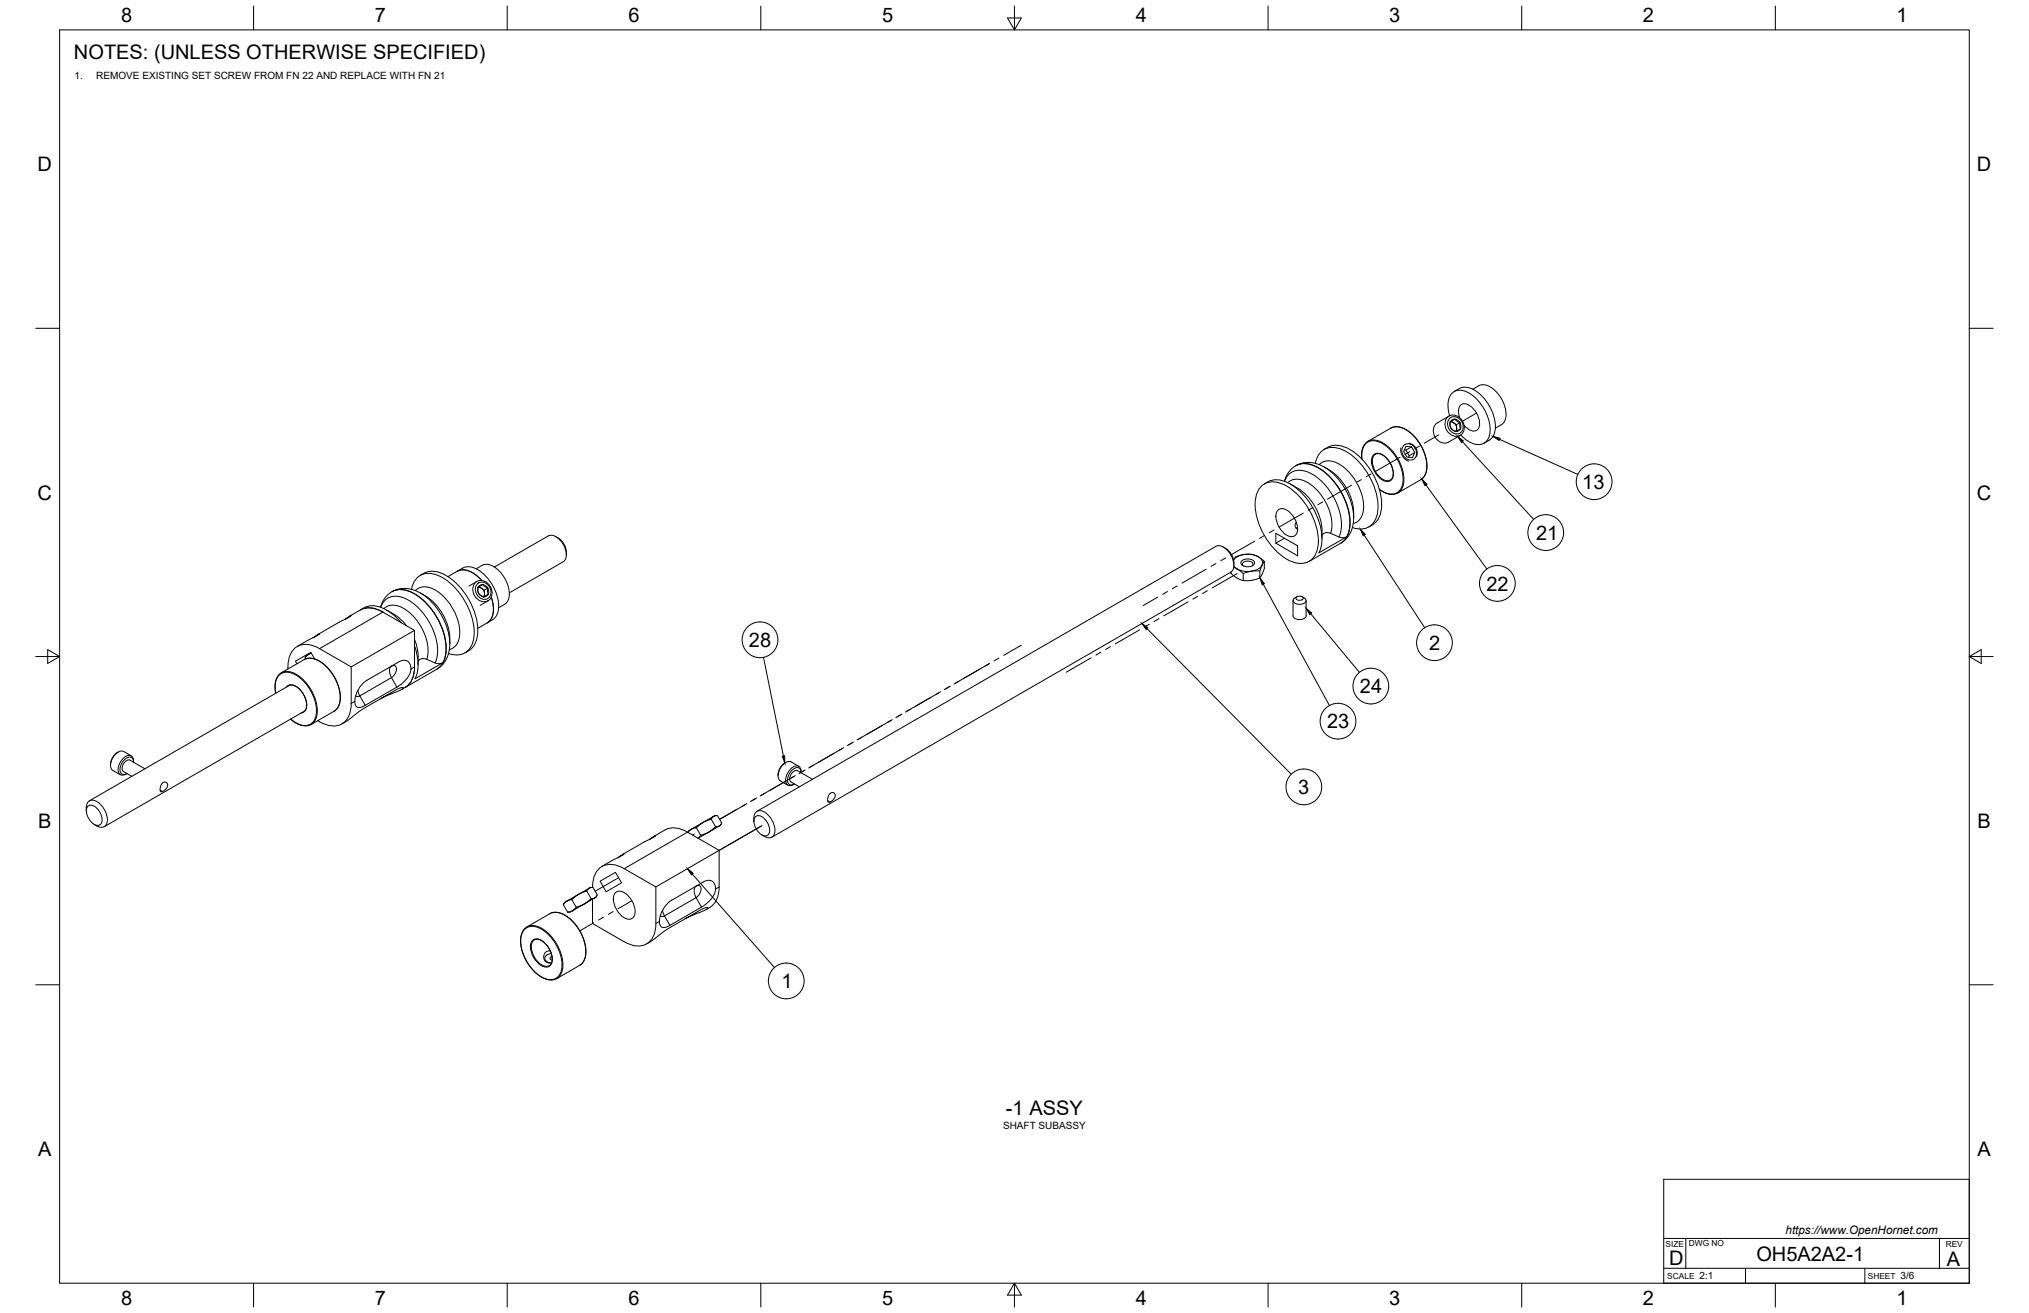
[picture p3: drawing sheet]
<svg xmlns="http://www.w3.org/2000/svg" width="864mm" height="559mm" viewBox="0 0 864 559" stroke-linecap="round" stroke-linejoin="round" font-family="sans-serif">
<!-- layer: Visible -->
<g fill="none" stroke="#000" stroke-width=".43">
<path d="M616.2 177.5a4.6 4.6 0 0 1 7 4.1 3.7 3.7 0 0 1-2.5 4 3.7 3.7 0 0 1-4.4-1.8 4.8 4.8 0 0 1-.1-6.3zM616.8 177.1l-5 2.8a4.8 4.8 0 0 0-1 6.1 4.8 4.8 0 0 0 5.7 2.2l5-2.9M617 178a3.8 3.8 0 0 1 4.3 .2 3.8 3.8 0 0 1 1.4 4.1 3.1 3.1 0 0 1-2.8 2.4 3.1 3.1 0 0 1-3.2-2.1l-.6-2.2 .2-1.3zM617 176.9a9 9 0 0 1 1.7-10.1 7.1 7.1 0 0 1 8.4 1.8 18.7 18.7 0 0 1 6.9 16.6 5.1 5.1 0 0 1-8.2 3.1l-2-1.3-2.1-1.9M617.3 179.6a2.57 2.57 0 0 1 2.3 1.3 2.57 2.57 0 0 1 0 2.7M617.3 179.5l.7-.4a1.2 1.2 0 0 1 1.1-.6 1.2 1.2 0 0 1 1 .7l1.3 .7M617.3 179.5l.2 2.6M617.3 179.5a2.57 2.57 0 0 1 3.1-.7 2.57 2.57 0 0 1 1.4 2.9l-.2 .8M617.3 179.5l-.2 1.3 .4 1.3M617.7 179.3l2.2 1.4 .2 2.7M618.9 166.6a7.3 7.3 0 0 1 10.2 .5 18.4 18.4 0 0 1 7 17.2 6.5 6.5 0 0 1-4.5 4.4M621.3 177.8a4.3 4.3 0 0 1 1.3-5.9 7.1 7.1 0 0 1 6.7 5.7 4.2 4.2 0 0 1-1.4 5.8h-1.3l-1.4-.6-2-1.8"/>
<path d="M621.4 179.9l.2 2.6M621.4 179.9l-1.5 .8M626.9 165.7a6.3 6.3 0 0 1 9.7 .7 13.4 13.4 0 0 1 4 12.4l-1.6 2M559.9 197.2a7.5 7.5 0 0 1 11.2-5.9 28.5 28.5 0 0 1 15.3 26.5 7.5 7.5 0 0 1-10.8 6.7M563.5 191.3a10 10 0 0 1 12.4 .8 29.5 29.5 0 0 1 12.1 24 8.9 8.9 0 0 1-5.4 8.2M579.6 195.3l.2-3.8a5.4 5.4 0 0 1 2.4-3.7l10.3-5.9 2.5-.3 2.3 .7 2.9 1.7 2.1 2 2.3 3.2 1.8 3.9 .8 3.1 .1 3.3-.7 2.6-1.6 1.9-10.1 5.8a7.3 7.3 0 0 1-7.8-1.5M585.4 193.3a5.3 5.3 0 0 1 5.9 3.2l1.2 2.3a4.6 4.6 0 0 1-.7 5.5M596.2 190.6a5.4 5.4 0 0 0 3.3 5.7M597.5 189.6a3.7 3.7 0 0 1 4.5 .6 3.7 3.7 0 0 1 .5 4.4 3.3 3.3 0 0 1-3.6 .9 3.3 3.3 0 0 1-2.2-3l.2-1.9zM598.4 191.6l1.4 2.4M598.4 190l2.4 .2 1.4 2.4-1 2.1-2.4-.2-1.4-2.4zM599.7 188.7a4.1 4.1 0 0 1 3.2 5.6"/>
<path d="M600.8 190.2l-2.4 1.4-.7-.1M602.2 192.6l-2.4 1.4-.3 .6M617.5 182.1l.5 .6a1.66 1.66 0 0 0 2.7 .3l.9-.5M617.5 182.1a2.32 2.32 0 0 0 4.1 .4M639 180.8l-2.5 1.4M536.8 207a8 8 0 0 1 9.4-.9 28.9 28.9 0 0 1 14.9 25.8 7.8 7.8 0 0 1-12 6.8 28.9 28.9 0 0 1-14.8-25.7 10 10 0 0 1 2.5-6zM538.1 206a9.7 9.7 0 0 1 11.8 .4 29 29 0 0 1 12.6 25.3l-1.1 3.6 11.8-6.9a5.9 5.9 0 0 1-5.7-.9l-2.7-.8-1.1 .2-1 .9M544.1 216.9a4.5 4.5 0 0 1 5.7 2 8.1 8.1 0 0 1 1.9 8.5 3.6 3.6 0 0 1-5.5-.7 8.6 8.6 0 0 1-2.5-9.3zM549.2 206l3.1 1.8M565.7 200l-2-1.2a10.9 10.9 0 0 0-16.1 3.6l-.9 2.4M576.2 218l-.1 2.7a11.8 11.8 0 0 1-5.4 10.4l-13.5 7.9M236.6 228.4l1.1 .6"/>
<path d="M237.7 229a7.6 7.6 0 0 1 3.3 7.2M517.5 232.5l-195.3 112.8M517.5 232.5a5 5 0 0 1 5.7 2.7 7.1 7.1 0 0 1 1.2 7.9l-.5 .4M520.7 232.8a7.7 7.7 0 0 1 4.5 7.8M528.5 238.7a4 4 0 0 1 5.4 .4 2.36 2.36 0 0 1-3.2 2.1l-1.7-.5a1.23 1.23 0 0 1-.5-2zM529.4 236a5.1 5.1 0 0 0-4.1 1.9l-.2 .4M529.4 236l3.6-.1 2.5 1.1M529.4 236l-3 1-1.3 1.3M529.4 236a9.8 9.8 0 0 1 6.2 1M535.5 237l2.6 1.9-1.5 3.2a.86 .86 0 0 1-.4 .8 .86 .86 0 0 1-.9 .1l-2.6 .1M535.6 237a2.86 2.86 0 0 1 1.8 3 2.86 2.86 0 0 1-2.5 2.5l-2.2 .6M538.1 238.9v3l-.6 1.7a3.8 3.8 0 0 1-4 3.2l-2.5 .3-2.5-.2-3.5-1.9-1-.9v-.6"/>
<path d="M546.7 229.1l-3.7 2.1 9.3 5.3v-4.2l-9.3-5.3v4.2M551.8 222.3l-.6 1.6 1.1 1.4M552.3 224.4l-.6 .4M562.7 225.8v3.5M153.4 259.6a9.5 9.5 0 0 1 11.5 .2l3.6 2.8 2.3 2.4M153.4 259.6l-4.5 2.5M153.5 259.6a9.5 9.5 0 0 1 9.5 .9M164.5 259.6l3.1 1.8M175.2 250.8a7.5 7.5 0 0 1 11.2-6 28.5 28.5 0 0 1 15.3 26.6 7.5 7.5 0 0 1-10.8 6.7M178.8 244.9a10 10 0 0 1 12.4 .9 29.5 29.5 0 0 1 12.1 23.9 8.9 8.9 0 0 1-5.4 8.2M181 253.6l-2.3-1.3a10.8 10.8 0 0 0-16.8 6.1M190.6 245.4l6.4-3.6a7.3 7.3 0 0 1 7.9 1.7 18.4 18.4 0 0 1 7 17.2 5.1 5.1 0 0 1-2.3 3.1l-6.3 3.6"/>
<path d="M194.7 243.1a8.3 8.3 0 0 1 9.4 2.9l.9 1.1M202.4 247.9a4.6 4.6 0 0 1 7.1 4.1 3.7 3.7 0 0 1-2.6 4 3.7 3.7 0 0 1-4.4-1.8 4.8 4.8 0 0 1-.1-6.3zM202.7 242.1a6.3 6.3 0 0 1 9.7 .8 13.4 13.4 0 0 1 4 12.3 6.1 6.1 0 0 1-4.2 3.5M203 247.5l-3.3 1.9M203.2 248.4a3.8 3.8 0 0 1 4.3 .2 3.8 3.8 0 0 1 1.5 4.1 3.1 3.1 0 0 1-2.9 2.4 3.1 3.1 0 0 1-3.2-2.1l-.6-2.2 .2-1.3zM203.5 250l1.5 .4M203.5 249.9l.2 2.6M203.5 249.9l-.2 1.3 .4 1.3M203.7 252.5l2.2 1.5M203.7 252.5l1 1.1 1.2 .4M203.9 249.7l1.1 .7M205 250.4l1.1 .8 .2 2.6"/>
<path d="M205 250.4a2.59 2.59 0 0 1 .8 3.6M205.4 248.8l2.2 1.5M205.4 248.8l-1.9 1.1M205.5 248.8l1.2 .4 .9 1.1M205.5 248.8l-1 .1-1 1M207.6 250.3l.2 2.6M207.6 250.3l-1.5 .9M207.6 250.3l.4 1.3-.2 1.3M207.7 255.7l-3.3 1.9M207.8 252.9l-1.9 1.1M207.8 252.9l-.6 .8-1.3 .3M209.1 254.1a9.9 9.9 0 0 1-1 10.5l-.7 .5"/>
<path d="M210.4 241.3l23-13.2a5 5 0 0 1 5.7 2.7 7.1 7.1 0 0 1 1.2 7.8l-23.5 13.7M523.9 243.5l-195.4 112.8M525.1 241.5l1.5 .6M525.2 240.9l1.4 1.3M526.6 242.1l2.5 2M526.6 242.2a9.8 9.8 0 0 0 6.1 .9M529.1 244.1v3M529.3 240.9a1.08 1.08 0 0 1-.4-1.3 1.08 1.08 0 0 1 1.1-.7 2.5 2.5 0 0 1 3.3 1.3l-.4 .7M532.7 243.1l-3.6 1M536.2 243v3M550.4 255.6v6.5a3.2 3.2 0 0 0 5.5 0v-6.5M551.2 254.5a1.29 1.29 0 0 0-.8 1.4 1.29 1.29 0 0 0 1.3 1.1 3.3 3.3 0 0 0 4.2-1.4l-.8-1.1"/>
<path d="M551.7 254.2a1.82 1.82 0 0 1 3 .5 1.76 1.76 0 0 1-3.1-.2zM552 254l-.8 .5M554.2 254l.9 .5M129.9 280l.2 .4M130.4 279l1-.6-1.5 1.6zM132.4 277.8l-1 .6 1.1-.4M133.3 271.4l2.7-1.7-9.5 5.4M146.8 263.6l2.7-1.7-14 8M163 260.5l13.4 7.8M176.4 274.8a18.1 18.1 0 0 1 .3 14.1l11.8-6.9-1.4 .5-1.3-.2-5.5-2-1.4 .3-.9 .8M178 279.4v3.5M191.4 271.6v2.4a11.7 11.7 0 0 1-5.4 10.8l-15.1 8.6"/>
<path d="M117.3 295.1v-.4a7.6 7.6 0 0 1 2.4-8.4l10.3-5.8 2.5-.4 2.6 .8 2.6 1.6 2.7 2.7 1.9 2.8 1.7 3.9 .8 3.1v3l-.8 2.8-1.7 1.8-9.9 5.7a7.8 7.8 0 0 1-8.7-2.2M122.5 284.7a10.1 10.1 0 0 1 4.5-9.8 9.5 9.5 0 0 1 9 1.2l13.5 7.7 26.9-15.5v15.5a9.5 9.5 0 0 1-3.9 8.7M133.9 280.4l-1.6-2.8-6.5 3.8 .6 1.1M149.5 283.8v15.6M149.5 299.4a8.8 8.8 0 0 1-5.5 9.3 11.2 11.2 0 0 1-8.8-2M162.1 297.3l8.1-3.4 1.5-1.2h-1l-1.7 .6-14.1 8.2-9.4 6.6M169.7 281.7l-13.5 7.8a10.1 10.1 0 0 0-5 10.2l.3 .8 .8 .6 2.3-.4 14.5-8.3 2.6-2 1.8-2 1.1-2 .3-1.7M169.7 281.7a3.2 3.2 0 0 1 3.7-.4 3.2 3.2 0 0 1 1.5 3.4M50.3 320a6.4 6.4 0 0 0-3.3 5.7M53.9 329.3l-.4 .2M55.3 323.5l6.4 3.7M55.3 323.5a3.2 3.2 0 0 0-2.7 4.8l3.5 2.1"/>
<path d="M55.8 321.7l-3.2-1.9a4.1 4.1 0 0 0-4.6 2.7 4.1 4.1 0 0 0 0 5.4l3.2 1.8M56.8 324.3a2.19 2.19 0 0 0-1.1-2.7 2.19 2.19 0 0 0-2.7 .7 6.1 6.1 0 0 0-2.2 7.1 2.01 2.01 0 0 0 2.7 .1M56.8 324.4a1.96 1.96 0 0 0-1.3-2.2 1.96 1.96 0 0 0-2.3 1 5.1 5.1 0 0 0-1.6 6l1.3 .4 1.1-.4M68.2 336.3l1 .6 1.6-1.3 .6-1.4-.6-1.2h-1.4l-1 1.4-.2 2.1 .3 .5 .7-.1M334.4 324.5a6.3 6.3 0 0 0-3.2 5.7M340 326.1l-3.2-1.8a4.1 4.1 0 0 0-4.7 2.6 4.1 4.1 0 0 0 0 5.4l3.2 1.9M340.9 328.8a1.96 1.96 0 0 0-1.3-2.1 1.96 1.96 0 0 0-2.3 .9 5.1 5.1 0 0 0-1.6 6.1l1.3 .4 1.2-.5M341 328.7a2.2 2.2 0 0 0-1.1-2.6 2.2 2.2 0 0 0-2.8 .7 6.1 6.1 0 0 0-2.2 7 2.32 2.32 0 0 0 3.2-.1M345.8 331.7l-6.3-3.7a3.2 3.2 0 0 0-2.8 4.8l3.5 2.1M36.7 345v-1.3a2.75 2.75 0 0 1 1.4-2.9 2.75 2.75 0 0 1 3.1 .3 9.1 9.1 0 0 1 4.2 9.4 2.62 2.62 0 0 1-4.2 1l-1.1-.6M37.3 343.2a3.1 3.1 0 0 1 4.5 1.4 5.7 5.7 0 0 1 1.1 6.2 3.1 3.1 0 0 1-4.5-1.5 5.7 5.7 0 0 1-1.1-6.1zM38 340.8l85.1-49 1.5-.2 1.6 .7 1.5 1.3 1.4 1.8 .9 2 .5 2.3-.2 1.7-.8 1.3-85.1 49.1"/>
<path d="M276.4 357.2l2.7-1.6-14 8M283.1 353.2l-4.5 2.6M283.1 353.2a9.5 9.5 0 0 1 9.5 .9l13.5 7.8M293.3 353.5l1-.6-1.4 1.4zM294.3 352.9l5-2.9-1.5 1a5.9 5.9 0 0 1-3.5 1.9zM296.4 352.3l1.8 3.2M298.2 355.5l-1.1 1.2M298.2 355.5l3.5-1.4-4.6 2.6M299.3 350l4.3-2.5a3.4 3.4 0 0 1-2.7 1.8zM302.7 348.7l1.8 3.1M305 347.1l-1.2 .3 1.6-.3 1.8 3.2a4.6 4.6 0 0 1-3.1 2.4l-2.4 1.4 1.4-1a4.8 4.8 0 0 1 3.3-1.7l.6-.8M320.9 348.2v1.3"/>
<path d="M320.9 348.2a2.75 2.75 0 0 1 1.3-2.9 2.75 2.75 0 0 1 3.2 .3 9.1 9.1 0 0 1 4.2 9.4 2.62 2.62 0 0 1-4.2 1l-1.2-.7M321.5 347.7a3.1 3.1 0 0 1 4.4 1.4 5.7 5.7 0 0 1 1.1 6.1 3.1 3.1 0 0 1-4.5-1.4 5.7 5.7 0 0 1-1-6.1zM352.3 340.7l1 .6 .9-.5 1.1-1.4 .1-1.4-.7-.7h-.8l-1 .8-.5 1.2a1.37 1.37 0 0 0 .5 2.1l.4-.1M249.7 379.3l1.9 3.1M252 377.7l-1.2 .3 1.6-.3 1.8 3.2a4.6 4.6 0 0 1-3.1 2.4l-2.4 1.4 1.4-1a6 6 0 0 1 3.5-1.8l.4-.7M252.2 377.7a9 9 0 0 1 5.5-9.6 10.6 10.6 0 0 1 8 1.6l13.4 7.8 27-15.6v15.6a9.5 9.5 0 0 1-5.5 9.6M255.4 375l6.6-3.7 2.5 4.4-6.5 3.8zM262.2 379.8a4.5 4.5 0 0 1 5.6 1.9 8.1 8.1 0 0 1 1.9 8.6 3.6 3.6 0 0 1-5.5-.8 8.6 8.6 0 0 1-2.5-9.3zM263 365l2.7-1.7-9.5 5.4M279.1 377.5v15.5M299.4 375.4l-13.5 7.7M299.4 375.3a3.4 3.4 0 0 1 4.2 .2 3.4 3.4 0 0 1 .7 4.3 12.8 12.8 0 0 1-5.7 6.3l-13.7 7.9a2.62 2.62 0 0 1-3.9-.1l-.1-.2a9.5 9.5 0 0 1 3.5-9.5l1.5-1.1"/>
<path d="M223.2 395.3l11.5-6.7 2.5-.3 2.8 .9 2.4 1.7 1.9 1.8 2 2.7 1.5 2.7 1 2.8 .6 3.3-.1 2.5-.8 2.2-1.5 1.8-10.5 6.1-2.5 .3-3.3-1.1-2.4-1.7-2.6-2.8-2-3.1-1.2-2.8-.7-2.8-.2-3.1 .5-2.5zM227.4 400a5.6 5.6 0 0 1 6.3 3.7l.7 1.4a4.9 4.9 0 0 1-.6 5.9M239.8 385l1.8 3.2M240.3 384.1l1-.6-1.5 1.5zM241.3 383.5l5-2.9-1.4 1a5.6 5.6 0 0 1-3.6 1.9zM241.6 388.2l2.1-.6-1 .6zM243.4 382.9l1.8 3.2M245.2 386.1l3.5-1.4-5 2.9zM246.3 380.6l4.3-2.5a3.5 3.5 0 0 1-2.7 1.7zM252.2 382.7v10.3l13.5 7.8a8.8 8.8 0 0 0 10.9-.1 10.6 10.6 0 0 0 2.6-7.7M291.7 391l8.1-3.5a1.26 1.26 0 0 0 1.4-1.2l-2.5 .7-14.2 8.1-9.3 6.6M232.9 406.4l-.3 .1"/>
<path d="M234.2 404.7l-1.3 .2-.8 .5-.6 1-.1 1.1 .4 1.2 .7 .8 2.2 .3M234.6 405.8l-.7 .2a1.86 1.86 0 0 0-2 1.7 1.86 1.86 0 0 0 1.7 2l.8 .2M234.9 407.1a.77 .77 0 0 0-.8 .8 .77 .77 0 0 0 .9 .7"/>
</g>
<!-- layer: Visible Narrow -->
<g fill="none" stroke="#000" stroke-width=".43">
<path d="M551.6 198.2a10.7 10.7 0 0 1 11.4 2.2 29.1 29.1 0 0 1 11.4 24.4l-1.2 3.6M551.7 198.1a11.1 11.1 0 0 1 12.1 2.7 28.6 28.6 0 0 1 10.6 24.4 8.2 8.2 0 0 1-3.7 5.9M561.5 197.7a7.1 7.1 0 0 1 9.5 .5 22.1 22.1 0 0 1 9.2 19.8l-1.2 2.8a5 5 0 0 1-3 2M563.8 198.8a27.4 27.4 0 0 1 12.4 21.5M565.8 200a22.9 22.9 0 0 1 10.4 18M579.7 195.4a6.8 6.8 0 0 1 3-7.5 8.9 8.9 0 0 1 8.8 3.3 17.9 17.9 0 0 1 5.4 15.2 5 5 0 0 1-7.8 3.1l-2-1.3M582.2 187.8a7.3 7.3 0 0 1 8 1.7 18.4 18.4 0 0 1 7 17.3 5.1 5.1 0 0 1-2.3 3M584.8 193.4a4.5 4.5 0 0 1 5.8 2 8.1 8.1 0 0 1 1.8 8.6 3.6 3.6 0 0 1-5.5-.8 8.6 8.6 0 0 1-2.5-9.3zM585.4 193.3a5 5 0 0 0-.5 6.3 7.1 7.1 0 0 0 6.2 5l.7-.3M592 182.2a7.3 7.3 0 0 1 7.9 1.7 18.4 18.4 0 0 1 7 17.3 5.1 5.1 0 0 1-2.2 3M546.8 204.8a7 7 0 0 1 10.7-3.5 26.4 26.4 0 0 1 13.3 24.3l-.9 2.9M548.1 205.4a6.8 6.8 0 0 1 8.8 .2 22 22 0 0 1 9.7 20.3l-.3 1.1"/>
<path d="M552.3 207.8a22.9 22.9 0 0 1 10.4 18M162.1 258.4a7 7 0 0 1 10.7-3.6 26.4 26.4 0 0 1 13.3 24.4l-.9 2.9M163.4 259a6.8 6.8 0 0 1 8.8 .2 22 22 0 0 1 9.7 20.4l-.3 1M166.9 251.8a10.7 10.7 0 0 1 11.4 2.2 29.1 29.1 0 0 1 11.4 24.5l-1.2 3.5M167 251.7a11.1 11.1 0 0 1 12.1 2.8 28.6 28.6 0 0 1 10.6 24.3 8.2 8.2 0 0 1-3.7 5.9M176.8 251.3a7.1 7.1 0 0 1 9.5 .5 22.1 22.1 0 0 1 9.2 19.8l-1.2 2.8a5 5 0 0 1-3 2M179 252.4a27.4 27.4 0 0 1 12.5 21.5M181.1 253.6a22.9 22.9 0 0 1 10.4 18M194.7 243.1a8.3 8.3 0 0 1 9.4 2.9l.9 1.1M209.1 254.1a9.9 9.9 0 0 1-1 10.5l-.7 .5M163 260.5l-27 15.6M167.6 261.4l2.5 1.8 2.9 3.1"/>
<path d="M176.5 272.2l1.2 4.1 .3 3.1M117.4 295a7.6 7.6 0 0 1 2.5-8.4 8.4 8.4 0 0 1 9 3 17.6 17.6 0 0 1 5.4 15.6 4.9 4.9 0 0 1-7.4 2.9l-3.2-2.1M119.8 286.3a7.3 7.3 0 0 1 7.9 1.8 18.4 18.4 0 0 1 7 17.2 5.1 5.1 0 0 1-2.3 3M121.8 292.5a3.2 3.2 0 0 1 4.9 .1 9.2 9.2 0 0 1 3.4 9.6l-.8 .9-1.1 .3M129.5 280.7a7.3 7.3 0 0 1 7.9 1.7 18.4 18.4 0 0 1 7 17.3 5.1 5.1 0 0 1-2.2 3M151 298.5l-1.5 .9M151.4 296.1l.9 .3 .8-.2M152.3 293.8l.9 2.4M153.1 296.2l2.4 4M166.2 283.8a1.44 1.44 0 0 1 2-.4 1.44 1.44 0 0 1 .5 1.9l-.7 1.8-1.4 1.3-.8-2.3v-1.3zM166.6 288.4l-13.5 7.8M166.6 288.4l2.3 4"/>
<path d="M176.4 283.8l-1.5 .9M292.6 354.1l-26.9 15.6M296.3 377.1a1.39 1.39 0 0 1 1.8 .1 1.39 1.39 0 0 1 .2 1.7l-.7 1.8-1.3 1.3M296.3 377.1a3.7 3.7 0 0 0 0 4.9M306.1 377.5l-1.6 .9M223.5 395.4a6.3 6.3 0 0 1 8 .7 18.5 18.5 0 0 1 7.4 17.1 4.9 4.9 0 0 1-7.3 3.1 18.3 18.3 0 0 1-9.7-18.3zM224.3 394.5a7.3 7.3 0 0 1 7.9 1.7 18.4 18.4 0 0 1 7 17.3 5.1 5.1 0 0 1-2.2 3M227.5 400a5 5 0 0 0-.6 6.3 7.1 7.1 0 0 0 6.3 4.9l.6-.2M234 388.9a7.3 7.3 0 0 1 7.9 1.7 18.4 18.4 0 0 1 7 17.2 5.1 5.1 0 0 1-2.2 3M280.7 392.1l-1.6 .9M281.1 389.7l.9 .4 .8-.3M282 387.4l.8 2.4"/>
<path d="M282.8 389.8l2.3 4M296.3 382l-13.5 7.8M296.3 382l2.3 4.1M226.9 400.1a4.5 4.5 0 0 1 5.7 1.9 8.1 8.1 0 0 1 1.9 8.6 3.6 3.6 0 0 1-5.6-.8 8.6 8.6 0 0 1-2.5-9.3z"/>
</g>
<!-- layer: Tweak Trail -->
<g fill="none" stroke="#000" stroke-width=".43">
<path d="M628.4 175.8l-5.9 3.4M595.9 194.6l-10.3 6M600 192.2l-2 1.2M604.2 189.8l-2.1 1.2M612.4 185.1l-6.2 3.5M554.7 218.4l-10.3 6M558.8 216l-2.1 1.2M562.9 213.6l-2 1.2M575.3 206.5l-10.3 5.9M579.4 204.1l-2.1 1.2M583.5 201.7l-2 1.2M517.5 239.8l-2 1.2"/>
<path d="M521.7 237.4l-2.1 1.3M534 230.3l-10.3 6M538.2 227.9l-2.1 1.2M542.3 225.6l-2.1 1.1M492.8 254.1l-6.2 3.6M496.9 251.7l-2 1.2M501 249.4l-2 1.1M505.7 256.2l-10.4 5.9M509.8 253.8l-2.1 1.2M513.4 242.2l-10.3 6M513.9 251.4l-2 1.2M526.6 244.1l-10.6 6.1"/>
<path d="M434.7 274.6l-7.5 4.3M464.4 280l-10.6 6.1M468.5 277.6l-2 1.2M472.7 275.2l-2.1 1.2M485 268.1l-10.3 5.9M489.2 265.7l-2.1 1.2M493.3 263.3l-2.1 1.2M396.3 296.8l-10.9 6.2M400.4 294.4l-10.9 6.3M404.5 292l-2.6 1.5M408.1 289.9l-2.1 1.2M416.9 284.9l-10.3 5.9"/>
<path d="M421 282.5l-2 1.2M421.2 282.4l-11.1 6.4M425.1 280.1l-2 1.2M358.6 318.5l-10.3 6M359.1 318.2l-2 1.2M363.3 315.8l-2.6 1.5M375.6 308.7l-10.8 6.2M379.8 306.3l-10.9 6.3M383.9 303.9l-2.6 1.5M322 339.6l-2.6 1.5M325.6 337.6l-2.1 1.2M334.4 332.5l-10.3 5.9"/>
<path d="M338 330.4l-10.3 6M338.5 330.1l-2 1.2M342.6 327.7l-2.6 1.5M346.2 325.6l-2 1.3M355 320.6l-10.3 5.9M295.5 354.9l-.8 .5M317.4 342.3l-11.1 6.4 7.5-4.3M317.9 342l-2.1 1.2M324.2 351.5l-18.1 10.4M263.3 373.5l-10 5.8M252.7 392.7l-5.9 3.5M256.8 390.4l-2 1.1"/>
<path d="M261 388l-2.1 1.1M268.9 383.3l-5.9 3.5"/>
</g>
<!-- layer: Border -->
<g fill="none" stroke="#000" stroke-width=".43">
<path d="M25.4 12.7h812.8v533.4h-812.8zM107.9 2.6v10.1M215.9 2.6v10.1M323.8 2.6v10.1M428.8 7.6h5.9l-2.9 5.1zM431.8 2.6v10.1M539.7 2.6v10.1M647.7 2.6v10.1M755.6 2.6v10.1M15.2 139.7h10.2M838.2 139.7h10.1M15.2 279.4h10.2"/>
<path d="M20.3 276.5l5.1 2.9-5.1 3zM838.2 279.4l5.1-2.9v5.9zM838.2 279.4h10.1M15.2 419.1h10.2M838.2 419.1h10.1M107.9 546.1v10.2M215.9 546.1v10.2M323.8 546.1v10.2M431.8 546.1l2.9 5.1h-5.9zM431.8 546.1v10.2M539.7 546.1v10.2M647.7 546.1v10.2"/>
<path d="M755.6 546.1v10.2"/>
</g>
<!-- layer: Titleblock -->
<path d="M708.1 501.9h130.1v44.2h-130.1zM708.1 539.8h130.1M708.1 527.1h130.1M717.5 527.1v12.7M742.9 539.8v6.3M793.7 539.8v6.3M825.5 527.1v12.7" fill="none" stroke="#000" stroke-width=".43"/>
<!-- layer: Balloons -->
<g fill="none" stroke="#000" stroke-width=".43">
<circle cx="678.5" cy="205" r="7.6"/>
<circle cx="657.9" cy="226.7" r="7.6"/>
<circle cx="637.3" cy="248.3" r="7.6"/>
<circle cx="323.5" cy="272.3" r="7.6"/>
<circle cx="610.5" cy="273.5" r="7.6"/>
<circle cx="583.5" cy="292" r="7.6"/>
<circle cx="569.5" cy="306.9" r="7.6"/>
<circle cx="555" cy="334.9" r="7.6"/>
<circle cx="334.7" cy="417.5" r="7.6"/>
</g>
<!-- layer: 0 -->
<path d="M620.4 185.7l2.4 1.9-.7 .7zM635.5 185.7l3 .8-.5 .9zM605.1 203.9l2.2 2.2-.8 .6zM579 225.2l2.1 2.3-.9 .5zM536.2 246l1.9 2.4-.8 .5zM486.1 265.4l2.4 1.8-.7 .7zM555.9 258.9l2.3 2-.7 .6zM333 321.9l.9-.3 .2 3.1zM292.6 369.7l2.4 1.9-.7 .7z" fill="#000" stroke="#000" stroke-width=".43"/>
<path d="M622.4 187.9l30.4 33.1M638.3 187l33.2 14.9M606.9 206.4l25.9 35.7M580.6 227.7l25.8 39.4M537.7 248.6l28.1 51.6M325 279.8l8.4 42M488.2 267.5l61.4 62M557.9 261.2l20.7 24.9M294.6 372l35 39.8" fill="none" stroke="#000" stroke-width=".43"/>
<g font-size="8.5">
<text x="51.6" y="9.4">8</text>
<text x="159.5" y="9.4">7</text>
<text x="267.5" y="9.4">6</text>
<text x="375.4" y="9.3">5</text>
<text x="483.4" y="9.4">4</text>
<text x="591.3" y="9.4">3</text>
<text x="699.3" y="9.4">2</text>
<text x="807.2" y="9.4">1</text>
<text x="31.5" y="25">NOTES: (UNLESS OTHERWISE SPECIFIED)</text>
<text x="16" y="72.9">D</text>
<text x="841.4" y="72.9">D</text>
<text x="673.5" y="208">13</text>
<text x="16" y="212.6">C</text>
<text x="841.4" y="212.6">C</text>
<text x="653.8" y="229.7">21</text>
<text x="632.7" y="251.4">22</text>
<text x="318.8" y="275.3">28</text>
<text x="608.3" y="276.6">2</text>
<text x="578.8" y="295.1">24</text>
<text x="564.8" y="309.9">23</text>
<text x="552.6" y="337.9">3</text>
<text x="16.2" y="352.3">B</text>
<text x="841.7" y="352.3">B</text>
<text x="332.6" y="420.6">1</text>
<text x="428.2" y="474.3">-1 ASSY</text>
<text x="16.2" y="492">A</text>
<text x="841.7" y="492">A</text>
<text x="710.4" y="538.4">D</text>
<text x="747.6" y="536.7">OH5A2A2-1</text>
<text x="828.7" y="538.8">A</text>
<text x="51.6" y="555.5">8</text>
<text x="159.5" y="555.5">7</text>
<text x="267.5" y="555.5">6</text>
<text x="375.4" y="555.4">5</text>
<text x="483.4" y="555.5">4</text>
<text x="591.3" y="555.5">3</text>
<text x="699.3" y="555.5">2</text>
<text x="807.2" y="555.5">1</text>
</g>
<text font-size="5" x="760" y="525.2">https://www.OpenHornet.com</text>
<g font-size="4.3">
<text x="31.7" y="33.7">1.</text>
<text x="41" y="33.7">REMOVE EXISTING SET SCREW FROM FN 22 AND REPLACE WITH FN 21</text>
<text x="426.9" y="480.5">SHAFT SUBASSY</text>
<text x="723.4" y="544.5">2:1</text>
<text x="809" y="544.5">3/6</text>
</g>
<g font-size="3.5">
<text x="708.9" y="530.9">SIZE</text>
<text x="718.9" y="530.5">DWG NO</text>
<text x="828.2" y="530.9">REV</text>
<text x="709.6" y="544.2">SCALE</text>
<text x="795" y="544.2">SHEET</text>
</g>
</svg>
